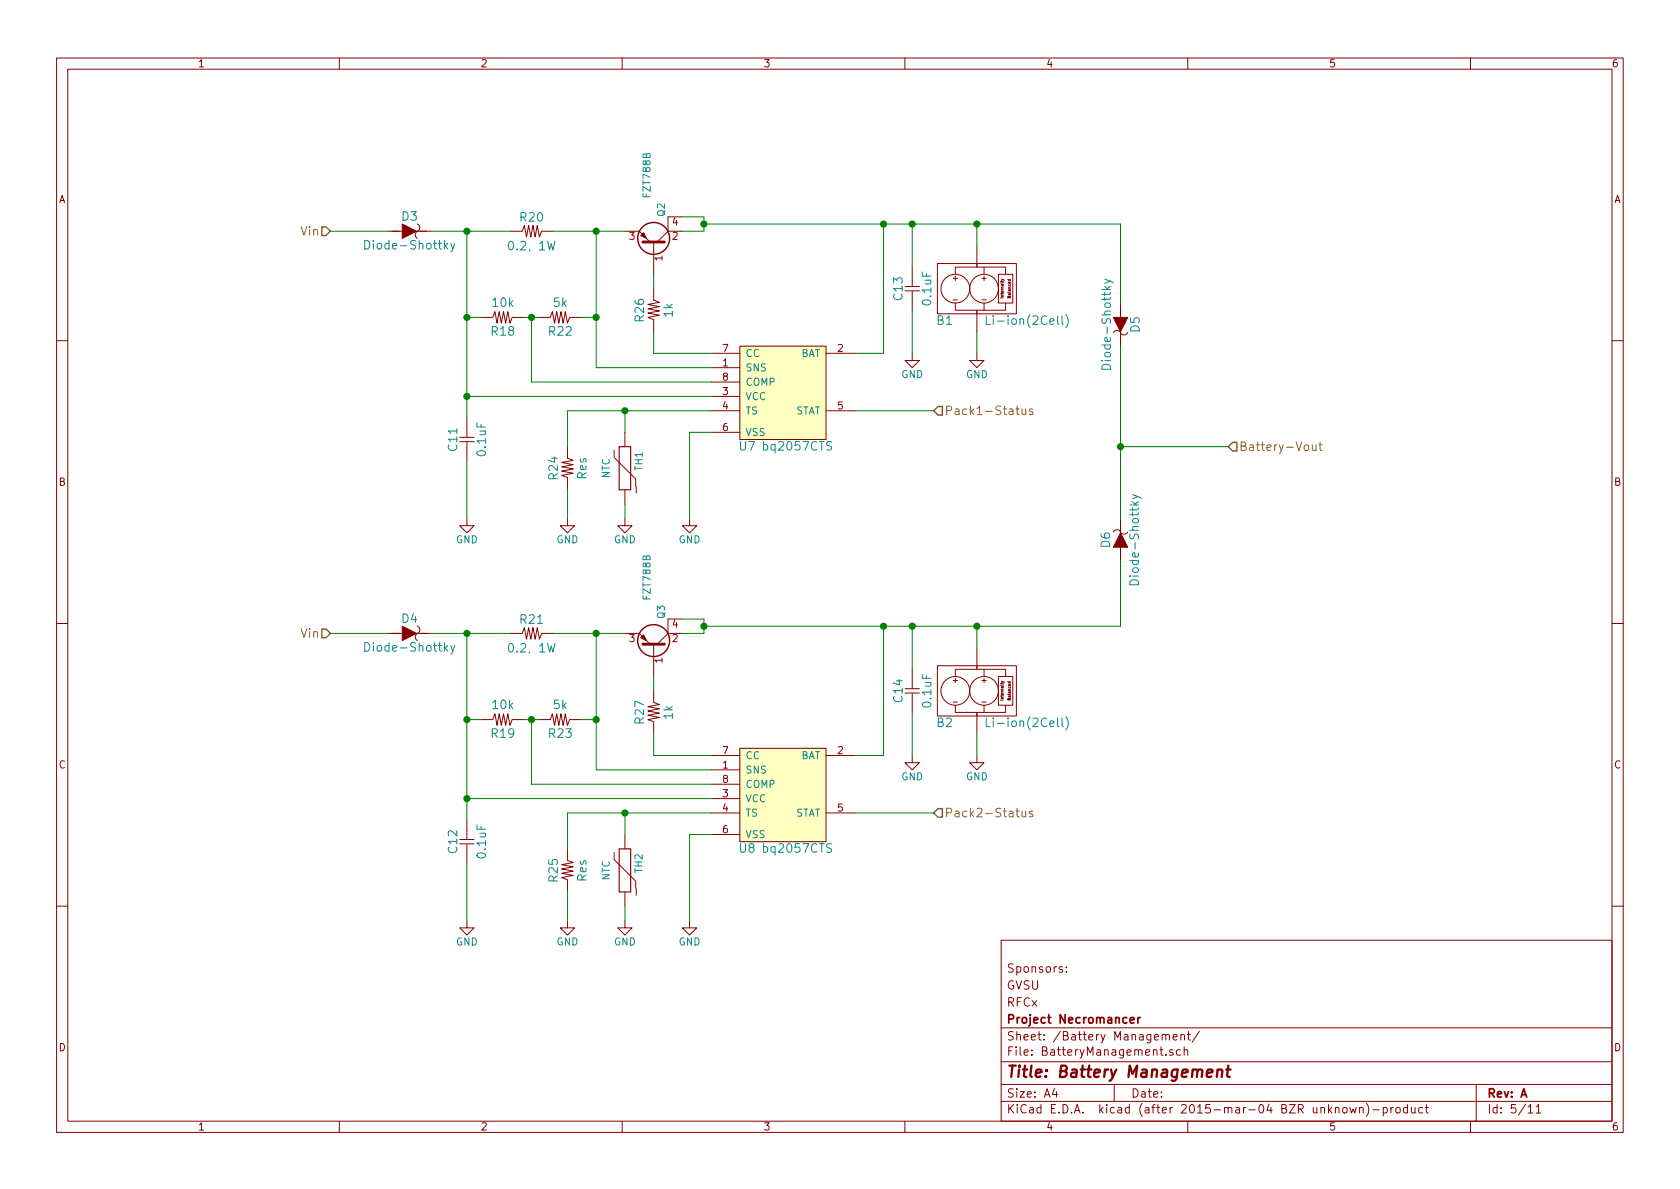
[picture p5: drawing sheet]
<svg xmlns="http://www.w3.org/2000/svg" width="297mm" height="210mm" viewBox="0 0 297 210" stroke-linecap="round" stroke-linejoin="round" font-family="sans-serif">
<g fill="none" stroke="#840000" stroke-width=".18">
<path d="M10 10.3h277v189.9h-277zM12 12.2h273v186.1h-273zM60 10.3v1.9M110 10.3v1.9M160 10.3v1.9M210 10.3v1.9M260 10.3v1.9M73.8 39.6a.68 .68 0 0 1 .4 .7 .68 .68 0 0 1-.4 .6M120.6 38.3h-2.5v2.6M68.6 40.9h2.4M73.8 40.9a.74 .74 0 0 0 0 1.3M73.8 40.9h2.4"/>
<path d="M85.1 56.1h2M87.1 56.1l.4-1 .4 2 .4-2 .3 2 .4-2 .4 2 .4-2 .4 2 .4-1h.1M90.2 40.9h2M90.7 56.1h2M92.2 40.9h.1l.4-1 .4 2 .4-2 .4 2 .3-2 .4 2 .4-2 .4 2 .4-1M95.2 56.1h2.1M95.8 40.9h2M97.3 56.1l.4-1 .3 2 .4-2 .4 2 .4-2 .4 2 .3-2 .4 2 .4-1h.1M100.9 56.1h2M110.5 40.9h2.5l1.9 1.9M115.6 53.1l1 .4-2 .3 2 .4-2 .4 2 .4-2 .4 2 .3-2 .4 1 .4v.1M115.6 42.8v5.7"/>
<path d="M115.6 51v2.1M115.6 56.7v2M118.1 40.9h2.5M118.1 40.9l-1.9 1.9M160 51.4h2.6M160 50.7h2.6M161.3 47.2v3.5M161.3 51.6v3.3M165.7 46.6h14v8.9h-14zM168.9 53.6v1.3h5.1v-1.3M168.9 48.5v-1.3h5.1v1.3M172.7 43.4v3.8"/>
<path d="M172.7 54.9v3.8M174 47.2h3.8v1.3M176.5 48.5h2.6v5.1h-2.6zM177.1 49.3l.5 .3M177.4 49.4l-.3 .2M177.8 53.6v1.3h-3.8M178.2 49.4h.5M178.4 49.4v.3l.2-.1v-.2M196.8 58.8a.74 .74 0 0 1 1.3 0M198.1 58.8a.68 .68 0 0 0 .7 .4 .68 .68 0 0 0 .6-.4M198.1 53.6v2.4M198.1 58.8v2.4"/>
<path d="M10 60.2h2M81.3 78.1h2.5M81.3 77.3h2.5M82.5 73.9v3.4M82.5 78.2v3.3M100.3 79v2M108.6 79.6v1.3l3.8 3.8v1.3M110.5 76.4v2.6M125.7 65h5.1M125.7 62.5h5.1M125.7 70.1h5.1M125.7 72.6h5.1"/>
<path d="M125.7 76.4h5.1M125.7 67.6h5.1M130.8 61.2h15.2v16.5h-15.2zM146 62.5h5.1M146 72.6h5.1M161.3 62.5v1.2h1.3l-1.3 1.3-1.3-1.3h1.3M172.7 62.5v1.2h1.3l-1.3 1.3-1.3-1.3h1.3M285 60.2h2M82.5 91.7v1.3h1.3l-1.3 1.2-1.2-1.2h1.2M100.3 81l1 .4-2 .4 2 .4-2 .3 2 .4-2 .4 2 .4-2 .4 1 .3v.2M100.3 91.7v1.3h1.3l-1.3 1.2-1.2-1.2h1.2M100.3 84.6v2"/>
<path d="M110.5 91.7v1.3h1.3l-1.3 1.2-1.3-1.2h1.3M110.5 86.6v2.5M121.9 91.7v1.3h1.3l-1.3 1.2-1.3-1.2h1.3M196.8 94.1a.68 .68 0 0 1 .7-.4 .68 .68 0 0 1 .6 .4M198.1 94.1a.74 .74 0 0 0 1.3 0M198.1 91.7v2.4M198.1 96.9v2.4M10 110.3h2M68.6 112h2.4M73.8 110.7a.68 .68 0 0 1 .4 .7 .68 .68 0 0 1-.4 .6M73.8 112a.74 .74 0 0 0 0 1.3M73.8 112h2.4"/>
<path d="M90.2 112h2M92.2 112h.1l.4-1 .4 2 .4-2 .4 2 .3-2 .4 2 .4-2 .4 2 .4-1M95.8 112h2M110.5 112h2.5l1.9 1.9M115.6 113.9v5.7M118.1 112h2.5M118.1 112l-1.9 1.9M120.6 109.5h-2.5v2.5M161.3 118.4v3.4M165.7 117.7h14v8.9h-14zM168.9 119.6v-1.2h5.1v1.2M172.7 114.5v3.9"/>
<path d="M174 118.4h3.8v1.2M176.5 119.6h2.6v5.1h-2.6zM285 110.3h2M85.1 127.2h2M87.1 127.2l.4-1 .4 2.1 .4-2.1 .3 2.1 .4-2.1 .4 2.1 .4-2.1 .4 2.1 .4-1.1h.1M90.7 127.2h2M95.2 127.2h2.1M97.3 127.2l.4-1 .3 2.1 .4-2.1 .4 2.1 .4-2.1 .4 2.1 .3-2.1 .4 2.1 .4-1.1h.1M100.9 127.2h2M115.6 124.2l1 .4-2 .4 2 .3-2 .4 2 .4-2 .4 2 .4-2 .3 1 .4v.2M115.6 122.2v2M115.6 127.8v2"/>
<path d="M125.7 136.1h5.1M125.7 133.6h5.1M125.7 138.7h5.1M130.8 132.3h15.2v16.5h-15.2zM146 133.6h5.1M160 122.5h2.6M160 121.8h2.6M161.3 133.6v1.3h1.3l-1.3 1.2-1.3-1.2h1.3M161.3 122.7v3.3M168.9 124.7v1.3h5.1v-1.3M172.7 133.6v1.3h1.3l-1.3 1.2-1.3-1.2h1.3M172.7 126v3.8"/>
<path d="M177.1 120.5l.5 .2M177.4 120.6l-.3 .1M177.8 124.7v1.3h-3.8M178.2 120.6h.5M178.4 120.6v.2l.2-.1v-.1M81.3 149.2h2.5M81.3 148.5h2.5M82.5 145v3.5M82.5 149.3v3.3M100.3 152.1l1 .4-2 .4 2 .4-2 .4 2 .3-2 .4 2 .4-2 .4 1 .4v.1M100.3 150.1v2M100.3 155.7v2"/>
<path d="M108.6 150.7v1.3l3.8 3.8v1.3M110.5 147.6v2.5M110.5 157.7v2.6M125.7 141.2h5.1M125.7 143.8h5.1M125.7 147.6h5.1M146 143.8h5.1M10 160.2h2M82.5 162.8v1.3h1.3l-1.3 1.2-1.2-1.2h1.2M100.3 162.8v1.3h1.3l-1.3 1.2-1.2-1.2h1.2M110.5 162.8v1.3h1.3l-1.3 1.2-1.3-1.2h1.3M121.9 162.8v1.3h1.3l-1.3 1.2-1.3-1.2h1.3"/>
<path d="M177 166.3h108v32h-108zM188.5 171.8v.1M188.5 171v.1M285 160.2h2M60 198.3v1.9M110 198.3v1.9M160 198.3v1.9M177 194.8h108M177 191.8h108M177 187.8h108M177 181.8h108M186.4 192.5l-.3 1h.9"/>
<path d="M186.8 193v1M197 191.8v3M205.5 183.1l.2-.2 .4 .1v.9M206.1 183.1a.36 .36 0 0 1 .4-.2 .36 .36 0 0 1 .3 .2v.8M206.1 186.5v.1M207.4 185.7a.37 .37 0 0 0-.6 .1l.1 .2 .5 .2v.1l-.2 .3-.4-.1M207.4 183.4l.7-.1v-.3l-.5-.1-.2 .2 .1 .7h.6M208.7 185.7l-.4-.1-.3 .3 .1 .6 .2 .1 .4-.1M208.8 183.1l.2-.2 .4 .1v.9M208.8 182.9v1M209.4 185.7l.2-.1 .4 .1v.9M209.4 185.1v1.5"/>
<path d="M209.9 182.9h.6M210 198.3v1.9M210.1 182.4v1.3l.4 .2M212.1 182.3l-1.3 2M237.5 196l.2-.2 .4 .2 .1 .5-.2 .2-.3 .1-.2-.1zM238.7 195.8l.3 1 .2-.7 .3 .7 .3-1M240.4 196l.2-.2 .4 .1v.9M240.4 195.8v1M241.6 195.1a1.71 1.71 0 0 1 0 2.3M242.7 196.3h1.2M244.6 195.9l.4-.1 .3 .3-.1 .6h-.6M244.6 195.8v1.5"/>
<path d="M245.9 195.8v1M246.4 195.8l-.5 .3M246.9 196l.2-.2 .4 .2 .1 .5-.2 .2-.3 .1-.2-.1zM248.8 195.9l-.4-.1-.3 .3 .1 .6 .2 .1 .4-.1M248.8 195.3v1.5M249.6 195.8v.9l.4 .1 .2-.1M250.2 195.8v1M251.5 195.9l-.4-.1-.3 .3 .1 .6 .2 .1 .4-.1M252 195.8h.6M252.2 195.3v1.3l.4 .2M260 198.3v1.9M261 191.8v6.5"/>
<path d="M270.2 195.8l.4-.5v1.5M270.2 196.8h.8M271.6 195.8l.4-.5v1.5M271.6 196.8h.9"/>
<circle cx="168.9" cy="51" r="2.54"/>
<circle cx="174" cy="51" r="2.54"/>
<circle cx="168.9" cy="122.2" r="2.54"/>
<circle cx="174" cy="122.2" r="2.54"/>
</g>
<path d="M213.4 189.8l1-.2-.1-.4-.6-.1-.3 .3v.9l.2 .1 .6-.1M215.3 189.3a.52 .52 0 0 1 .8 .1l-.1 1M215.3 189.1l-.2 1.3M216.8 189.1h.8M217.2 188.4l-.2 1.8v.1l.4 .1" fill="none" stroke="#840000" stroke-width=".41"/>
<path d="M201.2 179.9v1M201.6 179.9l-.4 .3M199.8 180.4l.7-.1v-.3l-.4-.1-.3 .2 .1 .7h.6" fill="none" stroke="#840000" stroke-width=".3"/>
<g fill="#ffffc2" stroke="#ffffc2" stroke-width=".25">
<path d="M130.8 61.2h15.2v16.5h-15.2z"/>
<path d="M130.8 132.3h15.2v16.5h-15.2z"/>
</g>
<g fill="none" stroke="#008484" stroke-width=".18">
<path d="M64.5 42.5a.77 .77 0 0 1 .9 .8 .77 .77 0 0 1-.9 .7zM79.7 43l.4 1M80.4 43l-.5 1.4-.2 .1M174.4 55.8v1.6h.7M187.8 55.8v1.4l.2 .2M188.4 55.6a1.75 1.75 0 0 1 0 2.4M195.3 49.4l1.4 .5 .1 .2M196.3 49.7l-1 .4M194.9 64.7a.81 .81 0 0 1 .9-.2 .81 .81 0 0 1 .5 .8h-1.5zM200.3 87.5l1.3 .5 .2 .2M201.3 87.8l-1 .4M64.5 113.6a.77 .77 0 0 1 .9 .8 .77 .77 0 0 1-.9 .8z"/>
<path d="M79.7 114.1l.4 1.1M80.4 114.1l-.5 1.4-.2 .2M199.8 102.8a.81 .81 0 0 1 1-.2 .81 .81 0 0 1 .5 .8h-1.6zM174.4 127v1.5h.7M187.8 127v1.3l.2 .2M188.4 126.8a1.75 1.75 0 0 1 0 2.3"/>
</g>
<g fill="none" stroke="#840000" stroke-width=".25">
<circle cx="115.6" cy="42.2" r="2.82"/>
<circle cx="115.6" cy="113.3" r="2.82"/>
</g>
<path d="M113.7 42.8h3.8M113.7 113.9h3.8" fill="none" stroke="#840000" stroke-width=".51"/>
<g fill="#840000" stroke="#840000" stroke-width=".18">
<path d="M113.3 41.7l.5-.6 .5 1.1z"/>
<path d="M71.1 39.6l2.6 1.3-2.6 1.3z"/>
<path d="M113.8 112.3l.5 1-1-.5z"/>
<path d="M71.1 110.7l2.6 1.3-2.6 1.3z"/>
<path d="M196.8 56.1h2.6l-1.3 2.6z"/>
<path d="M198.1 94.2l1.3 2.6h-2.6z"/>
</g>
<path d="M180.7 72.3v.8a.38 .38 0 0 0 .7 .1M181.4 72.3v1M182.6 72.4l-.4-.1-.2 .2 .1 .2 .5 .2v.3h-.6M232 78.7v.8a.38 .38 0 0 0 .7 0M232.7 78.7v1M233.2 78.7h.6M233.4 78.2v1.3l.4 .2M180.7 143.4v.8a.38 .38 0 0 0 .7 .1M181.4 143.4v1M182.6 143.5l-.4-.1-.2 .3 .1 .2 .5 .1v.4h-.6" fill="none" stroke="#848400" stroke-width=".18"/>
<path d="M56.9 40.1h.8l.7 .8-.7 .8h-.8zM165.9 71.9h.7v1.5h-.7l-.8-.8zM217.9 78.2h.8v1.6h-.8l-.7-.8zM56.9 111.2h.8l.7 .8-.7 .8h-.8zM165.9 143h.7v1.5h-.7l-.8-.7z" fill="none" stroke="#848400" stroke-width=".25"/>
<path d="M109.5 79h2v7.6h-2zM109.5 150.1h2v7.6h-2z" fill="none" stroke="#840000" stroke-width=".2"/>
<g fill="none" stroke="#008400" stroke-width=".18">
<path d="M120.6 38.3h3.9v2.6h-3.9M124.5 39.6h73.6v14M156.2 39.6v22.9h-5.1M161.3 39.6v7.6M172.7 39.6v3.8M58.4 40.9h10.2M76.2 40.9h14M82.5 40.9v33M82.5 56.1h2.6M92.7 56.1h2.5M94 56.1v11.5h31.7M97.8 40.9h12.7"/>
<path d="M102.9 56.1h2.5M105.4 40.9v24.1h20.3M115.6 58.7v3.8h10.1M115.6 48.5v2.5M161.3 54.9v7.6M172.7 58.7v3.8M82.5 70.1h43.2M110.5 72.6v3.8M125.7 72.6h-25.4v6.4M125.7 76.4h-3.8v15.3M151.1 72.6h14M198.1 79h19.1"/>
<path d="M198.1 61.2v30.5M82.5 81.5v10.2M100.3 86.6v5.1M110.5 89.1v2.6M198.1 99.3v11.4h-73.6M58.4 112h10.2M76.2 112h14M82.5 112v33M97.8 112h12.7M105.4 112v24.1h20.3M115.6 119.6v2.6M120.6 109.5h3.9v2.5h-3.9"/>
<path d="M156.2 110.7v22.9h-5.1M161.3 110.7v7.7M172.7 110.7v3.8M82.5 127.2h2.6M92.7 127.2h2.5M94 127.2v11.5h31.7M102.9 127.2h2.5M115.6 129.8v3.8h10.1M161.3 126v7.6M172.7 129.8v3.8M82.5 152.6v10.2M82.5 141.2h43.2"/>
<path d="M100.3 157.7v5.1M110.5 143.8v3.8M125.7 147.6h-3.8v15.2M125.7 143.8h-25.4v6.3M151.1 143.8h14M110.5 160.3v2.5"/>
</g>
<g fill="#008400" stroke="#008400" stroke-width=".25">
<circle cx="105.4" cy="40.9" r=".51"/>
<circle cx="124.5" cy="39.6" r=".51"/>
<circle cx="82.6" cy="40.9" r=".51"/>
<circle cx="110.5" cy="72.6" r=".51"/>
<circle cx="156.2" cy="39.6" r=".51"/>
<circle cx="161.3" cy="39.6" r=".51"/>
<circle cx="82.6" cy="70.1" r=".51"/>
<circle cx="82.6" cy="56.1" r=".51"/>
<circle cx="105.4" cy="56.1" r=".51"/>
<circle cx="94" cy="56.1" r=".51"/>
<circle cx="105.4" cy="112" r=".51"/>
<circle cx="124.5" cy="110.7" r=".51"/>
<circle cx="82.6" cy="112" r=".51"/>
<circle cx="110.5" cy="143.8" r=".51"/>
<circle cx="156.2" cy="110.7" r=".51"/>
<circle cx="161.3" cy="110.7" r=".51"/>
<circle cx="82.6" cy="141.2" r=".51"/>
<circle cx="82.6" cy="127.2" r=".51"/>
<circle cx="105.4" cy="127.2" r=".51"/>
<circle cx="94" cy="127.2" r=".51"/>
<circle cx="172.7" cy="110.7" r=".51"/>
<circle cx="172.7" cy="39.6" r=".51"/>
<circle cx="198.1" cy="79" r=".51"/>
</g>
<text font-size="2.8" fill="#840000" x="178" y="190.5">Title: Battery Management</text>
<g font-size="2.1" fill="#848400">
<text x="53.2" y="41.7">Vin</text>
<text x="167" y="73.4">Pack1-Status</text>
<text x="219.1" y="79.8">Battery-Vout</text>
<text x="53.2" y="112.8">Vin</text>
<text x="167" y="144.5">Pack2-Status</text>
</g>
<g font-size="2.1" fill="#008484">
<text x="71" y="39">D3</text>
<text x="92" y="39.2">R20</text>
<text x="65.2" y="44.1">Diode-Shottky</text>
<text x="90.3" y="44.3">0.2, 1W</text>
<text x="159.6" y="53" transform="rotate(-90 159.6 53)">C13</text>
<text x="164.7" y="53.8" transform="rotate(-90 164.7 53.8)">0.1uF</text>
<text x="87" y="59.4">R18</text>
<text x="87.1" y="54.3">10k</text>
<text x="97.1" y="59.4">R22</text>
<text x="97.9" y="54.3">5k</text>
<text x="113.9" y="56.8" transform="rotate(-90 113.9 56.8)">R26</text>
<text x="118.9" y="56" transform="rotate(-90 118.9 56)">1k</text>
<text x="165.7" y="57.4">B1</text>
<text x="175.5" y="57.4">Li-ion(2Cell)</text>
<text x="201.5" y="58.7" transform="rotate(-90 201.5 58.7)">D5</text>
<text x="196.4" y="64.6" transform="rotate(-90 196.4 64.6)">Diode-Shottky</text>
<text x="80.8" y="79.6" transform="rotate(-90 80.8 79.6)">C11</text>
<text x="85.9" y="80.5" transform="rotate(-90 85.9 80.5)">0.1uF</text>
<text x="130.7" y="79.7">U7</text>
<text x="135.2" y="79.7">bq2057CTS</text>
<text x="98.6" y="84.7" transform="rotate(-90 98.6 84.7)">R24</text>
<text x="103.7" y="84.7" transform="rotate(-90 103.7 84.7)">Res</text>
<text x="196.3" y="96.8" transform="rotate(-90 196.3 96.8)">D6</text>
<text x="201.3" y="102.7" transform="rotate(-90 201.3 102.7)">Diode-Shottky</text>
<text x="71" y="110.2">D4</text>
<text x="92" y="110.3">R21</text>
<text x="65.2" y="115.2">Diode-Shottky</text>
<text x="90.3" y="115.4">0.2, 1W</text>
<text x="87.1" y="125.4">10k</text>
<text x="97.9" y="125.4">5k</text>
<text x="159.6" y="124.1" transform="rotate(-90 159.6 124.1)">C14</text>
<text x="164.7" y="124.9" transform="rotate(-90 164.7 124.9)">0.1uF</text>
<text x="87" y="130.5">R19</text>
<text x="97.1" y="130.5">R23</text>
<text x="113.9" y="127.9" transform="rotate(-90 113.9 127.9)">R27</text>
<text x="118.9" y="127.1" transform="rotate(-90 118.9 127.1)">1k</text>
<text x="165.7" y="128.6">B2</text>
<text x="175.5" y="128.6">Li-ion(2Cell)</text>
<text x="80.8" y="150.8" transform="rotate(-90 80.8 150.8)">C12</text>
<text x="85.9" y="151.6" transform="rotate(-90 85.9 151.6)">0.1uF</text>
<text x="98.6" y="155.8" transform="rotate(-90 98.6 155.8)">R25</text>
<text x="103.7" y="155.8" transform="rotate(-90 103.7 155.8)">Res</text>
<text x="130.7" y="150.8">U8</text>
<text x="135.2" y="150.8">bq2057CTS</text>
</g>
<g font-size="2.1" fill="#840000">
<text x="113.2" y="87" transform="rotate(-90 113.2 87)">-</text>
<text x="113.2" y="158.1" transform="rotate(-90 113.2 158.1)">-</text>
<text x="178" y="172">Sponsors:</text>
<text x="178" y="178">RFCx</text>
<text x="178" y="175">GVSU</text>
<text x="178" y="184">Sheet: /Battery Management/</text>
<text x="178" y="181">Project Necromancer</text>
<text x="178" y="186.7">File: BatteryManagement.sch</text>
<text x="178" y="196.9">KiCad E.D.A. kicad (after 2015-mar-04 BZR unknown)-product</text>
<text x="178" y="194.1">Size: A4</text>
<text x="200" y="194.1">Date:</text>
<text x="263" y="194.1">Rev: A</text>
<text x="263" y="196.9">Id: 5/11</text>
</g>
<g font-size="1.8" fill="#840000">
<text x="35" y="11.9">1</text>
<text x="85" y="11.9">2</text>
<text x="135" y="11.9">3</text>
<text x="185" y="11.9">4</text>
<text x="235" y="11.9">5</text>
<text x="285" y="11.9">6</text>
<text x="10.4" y="35.9">A</text>
<text x="285.4" y="35.9">A</text>
<text x="118.9" y="39.9">4</text>
<text x="111.3" y="42.4">3</text>
<text x="117.1" y="46.1" transform="rotate(-90 117.1 46.1)">1</text>
<text x="118.9" y="42.4">2</text>
<text x="127.8" y="64.8">1</text>
<text x="127.8" y="62.2">7</text>
<text x="148.1" y="62.2">2</text>
<text x="127.8" y="69.8">3</text>
<text x="127.8" y="67.3">8</text>
<text x="127.8" y="72.4">4</text>
<text x="127.8" y="76.2">6</text>
<text x="148.1" y="72.4">5</text>
<text x="10.4" y="85.9">B</text>
<text x="285.4" y="85.9">B</text>
<text x="111.3" y="113.5">3</text>
<text x="118.9" y="113.5">2</text>
<text x="118.9" y="111">4</text>
<text x="117.1" y="117.2" transform="rotate(-90 117.1 117.2)">1</text>
<text x="10.4" y="135.9">C</text>
<text x="127.8" y="135.9">1</text>
<text x="127.8" y="133.3">7</text>
<text x="148.1" y="133.3">2</text>
<text x="285.4" y="135.9">C</text>
<text x="127.8" y="141">3</text>
<text x="127.8" y="143.5">4</text>
<text x="127.8" y="138.4">8</text>
<text x="148.1" y="143.5">5</text>
<text x="127.8" y="147.3">6</text>
<text x="10.4" y="185.9">D</text>
<text x="285.4" y="185.9">D</text>
<text x="35" y="199.9">1</text>
<text x="85" y="199.9">2</text>
<text x="135" y="199.9">3</text>
<text x="185" y="199.9">4</text>
<text x="235" y="199.9">5</text>
<text x="285" y="199.9">6</text>
</g>
<g font-size="1.8" fill="#008484">
<text x="115" y="34.7" transform="rotate(-90 115 34.7)">FZT788B</text>
<text x="117.6" y="38.2" transform="rotate(-90 117.6 38.2)">Q2</text>
<text x="131.8" y="65.7">SNS</text>
<text x="131.8" y="63.1">CC</text>
<text x="141.4" y="63.1">BAT</text>
<text x="131.8" y="70.7">VCC</text>
<text x="131.8" y="68.2">COMP</text>
<text x="159.3" y="66.8">GND</text>
<text x="170.8" y="66.8">GND</text>
<text x="131.8" y="73.3">TS</text>
<text x="131.8" y="77.1">VSS</text>
<text x="140.4" y="73.3">STAT</text>
<text x="113.6" y="83.2" transform="rotate(-90 113.6 83.2)">TH1</text>
<text x="107.8" y="84.6" transform="rotate(-90 107.8 84.6)">NTC</text>
<text x="80.6" y="96.1">GND</text>
<text x="98.4" y="96.1">GND</text>
<text x="108.5" y="96.1">GND</text>
<text x="120" y="96.1">GND</text>
<text x="115" y="105.9" transform="rotate(-90 115 105.9)">FZT788B</text>
<text x="117.6" y="109.4" transform="rotate(-90 117.6 109.4)">Q3</text>
<text x="131.8" y="136.8">SNS</text>
<text x="131.8" y="134.2">CC</text>
<text x="141.4" y="134.2">BAT</text>
<text x="159.3" y="138">GND</text>
<text x="170.8" y="138">GND</text>
<text x="131.8" y="141.9">VCC</text>
<text x="131.8" y="139.3">COMP</text>
<text x="131.8" y="144.4">TS</text>
<text x="131.8" y="148.2">VSS</text>
<text x="140.4" y="144.4">STAT</text>
<text x="107.8" y="155.7" transform="rotate(-90 107.8 155.7)">NTC</text>
<text x="113.6" y="154.3" transform="rotate(-90 113.6 154.3)">TH2</text>
<text x="80.6" y="167.2">GND</text>
<text x="98.4" y="167.2">GND</text>
<text x="108.5" y="167.2">GND</text>
<text x="120" y="167.2">GND</text>
</g>
<g font-size="1.4" fill="#840000">
<text x="168.5" y="49.7">+</text>
<text x="168.7" y="53.5">-</text>
<text x="173.6" y="49.7">+</text>
<text x="173.8" y="53.5">-</text>
<text x="168.5" y="120.8">+</text>
<text x="168.7" y="124.6">-</text>
<text x="173.6" y="120.8">+</text>
<text x="173.8" y="124.6">-</text>
</g>
<g font-size=".7" fill="#840000">
<text x="177.4" y="52.6" transform="rotate(-90 177.4 52.6)">Internally</text>
<text x="178.7" y="52.6" transform="rotate(-90 178.7 52.6)">Balanced</text>
<text x="177.4" y="123.7" transform="rotate(-90 177.4 123.7)">Internally</text>
<text x="178.7" y="123.7" transform="rotate(-90 178.7 123.7)">Balanced</text>
</g>
</svg>
